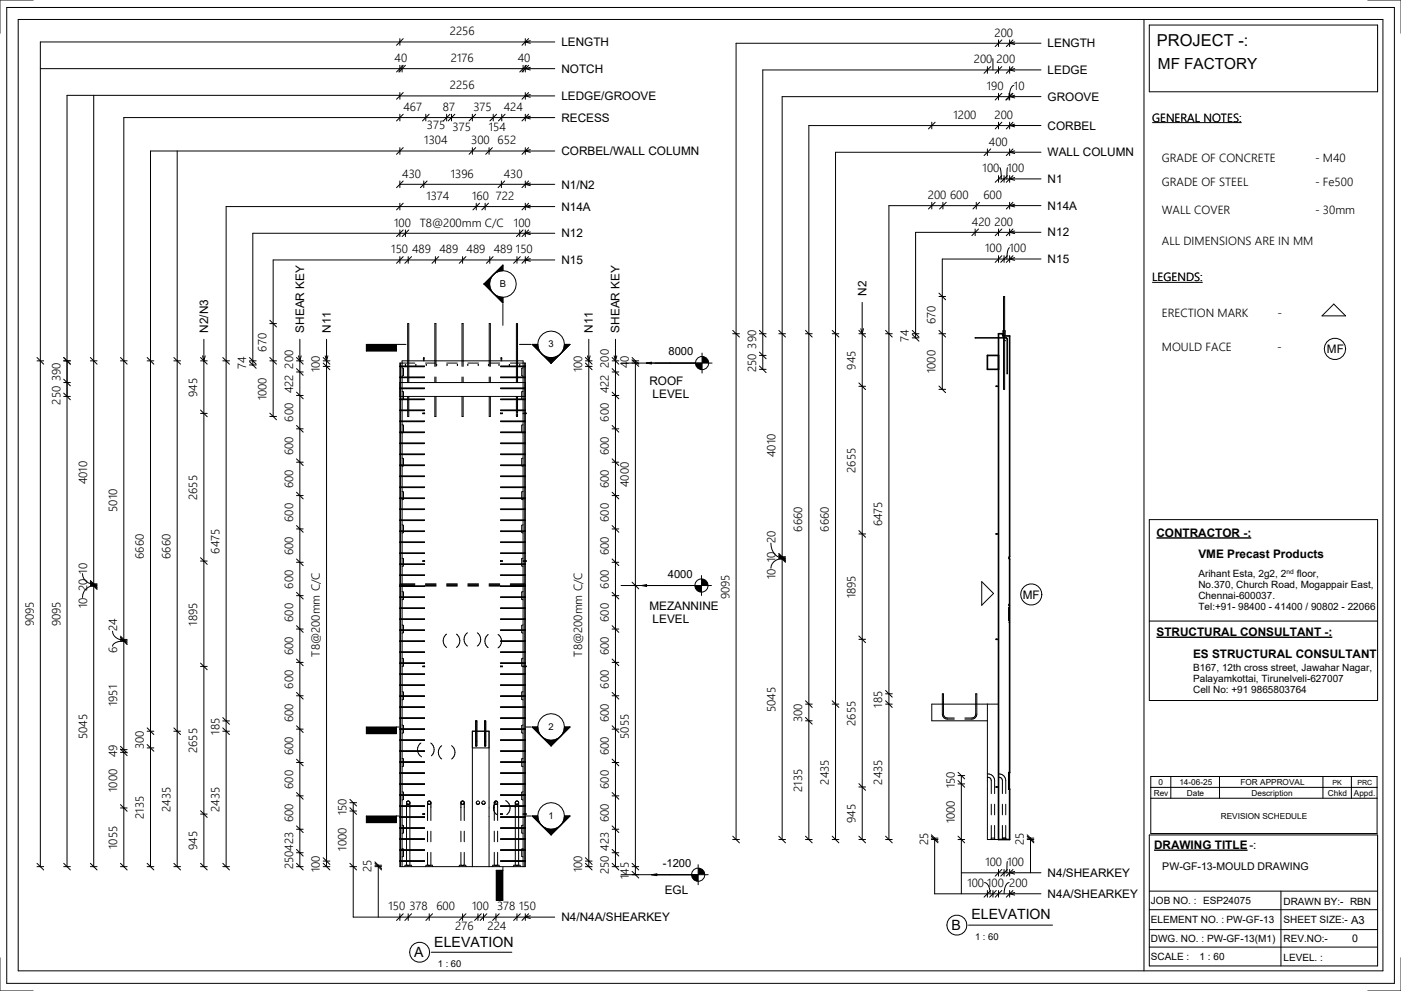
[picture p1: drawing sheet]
<svg xmlns="http://www.w3.org/2000/svg" width="420mm" height="297mm" viewBox="0 0 420 297" stroke-linecap="round" stroke-linejoin="round" font-family="sans-serif">
<g fill="#000">
<path d="M150.8 79.5v1.6l-1 .2-1.8 1zM145.1 85.1l2.9-2.8-.7 .8-.5 2zM145.1 85.1h1.7l.5 2 .7 .9zM148 88l.8 .6 2 .5v1.7zM109.8 103.3h9v2h-9zM159.6 103.3h1.6l.6 2 .6 .8zM165.2 107.3l1.1-.2 1.8-1-2.9 2.8zM162.4 106.1l1.8 1 1 .2v1.6zM169.2 103.3h1.7l-2.8 2.8 .6-.8zM193.8 108.8l1.5-.2v.5zM208.5 108.8h2v2a2 2 0 0 1-2-2zM210.5 106.8a2 2 0 0 1 2 2h-2z"/>
<path d="M109.8 244.6h9v2h-9zM159.6 244.6h1.6l.6 2 .6 .9zM165.2 248.6l2-.5 .9-.6-2.9 2.8zM162.4 247.5l.8 .6 2 .5v1.7zM169.2 244.6h1.7l-2.8 2.9 .6-.9zM148.8 260.9h2v9h-2z"/>
</g>
<g fill="none" stroke="#000" stroke-width=".3">
<path d="M119.9 11.6v2M119.9 19.6v2M120.6 19.6v2M120.9 11.6l-2 2M120.9 19.6l-2 2M121.6 19.6l-2 2M156.8 19.6v2M157.5 11.6v2M157.5 19.6v2M157.8 19.6l-2 2M158.5 11.6l-2 2M158.5 19.6l-2 2"/>
<path d="M159 12.2l-1.5 .4 1.5 .4M166.3 12.6h-154.2v247.2M299.4 13h-78.7v87.1M12.1 20.6h154.2M28.1 28.6v231.2M119.9 27.8v2M119.9 28.6h-99.8v231.2M119.9 35.3h-82.8v72.9M119.9 28.8h46.4M120.9 27.8l-2 2M157.5 27.8v2M158.5 27.8l-2 2"/>
<path d="M159 20.2l-1.5 .4 1.5 .4M159 28.4l-1.5 .4 1.5 .4M279.4 37.6h-36.9v62.5M296.1 21h-67.4v79.1M299.4 29h-64.9v71.1M53.1 45.3v62.9M119.9 54.3v2M119.9 45.3h-74.8v62.9M119.9 55.3h46.4M120.9 54.3l-2 2M127.1 54.3v2M128.1 54.3l-2 2"/>
<path d="M150.3 54.3v2M151.3 54.3l-2 2M157.5 54.3v2M158.5 54.3l-2 2M159 54.9l-1.5 .4 1.5 .4M296.1 45.6h-45.6v54.5M119.9 68.9v2M119.9 76.9v2M119.9 61.9h-52.1v46.3M120.9 68.9l-2 2M120.9 76.9l-2 2M121.6 68.9v2"/>
<path d="M122.4 76.9v2M122.6 68.9l-2 2M123.4 76.9l-2 2M130.5 76.9v2M131.5 76.9l-2 2M138.7 76.9v2M139.7 76.9l-2 2M146.9 76.9v2M147.9 76.9l-2 2M155 76.9v2M155.8 68.9v2M156 76.9l-2 2"/>
<path d="M156.8 68.9l-2 2M157.5 68.9v2M157.5 76.9v2M158.5 68.9l-2 2M158.5 76.9l-2 2M159 69.5l-1.5 .4 1.5 .4M159 77.5l-1.5 .4 1.5 .4M166.3 69.9h-90.5v39.5M166.3 77.9h-84.4v47M279.4 61.7h-12.9v38.4M292.4 69.7h-17.9v30.4M299.4 77.7h-16.9v11.2"/>
<path d="M80.9 97h2M80.9 96l2 2M145.1 85.1l5.7 5.7v-1.7M145.1 85.1h1.7M146.8 85.1a4 4 0 0 0 4 4M150.8 81.1a4 4 0 0 1 4 4 4 4 0 0 1-4 4M150.8 81.1a4 4 0 0 0-4 4 4 4 0 0 0 4 4M150.8 81.1a4 4 0 0 0-4 4M150.8 81.1v-1.6l-5.7 5.6M150.8 91.1v6.4M300.9 99.2h-.2v1.5M300.9 88.9h.3v27.8h-.3z"/>
<path d="M301.2 99.2h.2v1.5M396.4 94.7l3.5-3.5 3.6 3.5zM11.1 108.2h2M11.1 107.2l2 2M19.1 108.2h2M19.1 114.7h2M19.1 118.9h2M19.1 107.2l2 2M19.1 113.7l2 2M19.1 117.9l2 2M27.1 108.2h2M27.1 107.2l2 2"/>
<path d="M60.1 108.2h2M60.1 107.2l2 2M60.7 106.7l.4 1.5 .4-1.5M61.1 101.7v158.1M74.8 108.2h2M74.8 107.2l2 2M74.8 108.4l2 2M74.8 109.4h2M80.9 108.2h2M80.9 107.2l2 2M88.9 108.2h2M88.9 107.2l2 2"/>
<path d="M88.9 110.5l2 2M88.9 111.5h2M88.9 117.6l2 2M88.9 118.6h2M89.5 106.7l.4 1.5 .4-1.5M89.9 101.7v158.1M96.9 108.2h2M96.9 109.8h2M96.9 107.2l2 2M96.9 108.8l2 2M97.5 106.7l.4 1.5 .4-1.5M97.9 101.7v158.1"/>
<path d="M118.8 103.3v2h-9v-2h11.9M119.9 114.7h37.6M119.9 118.9h37.6M119.9 109.8l.1 .1M119.9 113.1l.1 .1M119.9 116.4l.1 .1M119.9 119.7l.1 .1M120 109.8h7.2l-7.2 .1M120 109.8v.1M120 113.1h7.2l-7.2 .1M120 113.1v.1M120 116.4h7.2l-7.2 .1"/>
<path d="M120 116.4v.1M120 119.7h7.2l-7.2 .1M120 119.7v.1M120 109.8h-.1M120 113.1h-.1M120 116.4h-.1M120 119.7h-.1M120.1 108.8v1M120.1 109.9v3.2M120.1 113.2v3.2M120.1 116.5v3.2M120.1 119.8v3.2"/>
<path d="M120.6 110.3l.4 .1v2.2l-.4 .2M120.6 117.3l.4 .2-.1 2.2M120.6 109.8v-1.6h36.2v1.6M120.6 109.9v3.2M120.6 113.2v3.2M120.6 116.5v3.2M120.6 119.8v3.2M121.6 109.4h.1M122.2 109.8v-12.8h.4v12.8M122.2 109.9v3.2M122.2 113.2v1.5M122.2 118.9v.8"/>
<path d="M122.2 119.8v3.2M122.6 109.9v3.2M122.6 113.2v1.5M122.6 118.9v.8M122.6 119.8v3.2M124.4 108.8h-4.5v151h37.6v-151h-4.5M124.7 109.4h.1M127 107.4h.2M127 108.2v-.9h.2v.9M127.6 108.8h3.1M127.9 109.4h.1M130.4 118.9v6h.3v-6"/>
<path d="M130.4 109.8v-12.8h.3v12.8M130.4 113v1.7M130.7 113v1.7M131 109.4h.1M133.9 108.8h3.2M134.1 109.4h.1M137.2 109.4h.1M138.5 118.9v6h.4v-6M138.5 109.8v-12.8h.4v12.8M138.5 113v1.7M138.9 113v1.7M140.3 109.4h.1"/>
<path d="M140.3 108.8h3.2M143.4 109.4h.1M146.6 109.4h.1M146.7 108.8h3.1M146.7 118.9v6h.3v-6M146.7 109.8v-12.8h.3v12.8M146.7 113v1.7M147 113v1.7M149.7 109.4h.1M150.2 108.2v-.9h.2v.9M150.2 107.4h.2M152.8 109.4h.1"/>
<path d="M154.8 109.8v-12.8h.4v12.8M154.8 109.9v3.2M154.8 113.2v1.5M154.8 118.9v.8M154.8 119.8v3.2M155.2 109.9v3.2M155.2 113.2v1.5M155.2 118.9v.8M155.2 119.8v3.2M155.7 103.3h3.5M155.9 109.4h.1M156.8 109.9v3.2"/>
<path d="M156.8 113.2v3.2M156.8 116.5v3.2M156.8 119.8v3.2M156.8 110.3l-.4 .1v2.2l.4 .2M156.8 117.3l-.4 .2 .1 2.2M157.3 108.8v1M157.3 109.9v3.2M157.3 113.2v3.2M157.3 116.5v3.2M157.3 119.8v3.2M157.4 109.8h-7.2l7.2 .1M157.4 109.8v.1"/>
<path d="M157.4 109.8h.1M157.4 113.1h-7.2l7.2 .1M157.4 113.1v.1M157.4 113.1h.1M157.4 116.4h-7.2l7.2 .1M157.4 116.4v.1M157.4 116.4h.1M157.4 119.7h-7.2l7.2 .1M157.4 119.7v.1M157.4 119.7h.1M157.5 109.9h-.1M157.5 113.2h-.1"/>
<path d="M157.5 116.5h-.1M157.5 119.8h-.1M157.5 109.9h.1M157.5 113.2h.1M157.5 116.5h.1M157.5 119.8h.1M161.2 103.3a4 4 0 0 1 4-4 4 4 0 0 1 4 4M161.2 103.3a4 4 0 0 0 4 4 4 4 0 0 0 4-4M161.2 103.3a4 4 0 0 0 4 4M161.2 103.3h-1.6l5.6 5.6M165.2 107.3v1.6M169.2 103.3a4 4 0 0 1-4 4"/>
<path d="M169.2 103.3h1.7l-5.7 5.6M175.5 108.2h2M175.5 109.8h2M175.5 107.2l2 2M175.5 108.8l2 2M176.1 106.7l.4 1.5 .4-1.5M176.5 101.7v158.1M183.5 108.2h2M183.5 111.5h2M183.5 118.6h2M183.5 107.2l2 2M183.5 110.5l2 2"/>
<path d="M183.5 117.6l2 2M184.1 106.7l.4 1.5 .4-1.5M184.5 101.7v158.1M186.2 108.8h27.3M193.8 108.8l1.5-.2v.5zM210.5 105.8v6M292.4 101.2l9.5 .1 .2 10.8-.3-10.7zM298.7 115.7v.2M299.4 115.7h-.8v.2h.8M301.2 102.1h.2l-.2 .1M60.1 122.9l2 2M60.1 123.9h2"/>
<path d="M80.9 124.9h2M80.9 123.9l2 2M88.9 127.6l2 2M88.9 128.6h2M88.9 137.6l2 2M88.9 138.6h2M119.9 123l.1 .1M119.9 126.3l.1 .1M119.9 129.6l.1 .1M119.9 132.9l.1 .1M119.9 136.2l.1 .1M119.9 139.4l.1 .2"/>
<path d="M120 123h7.2l-7.2 .1M120 123v.1M120 126.3h7.2l-7.2 .1M120 126.3v.1M120 129.6h7.2l-7.2 .1M120 129.6v.1M120 132.8h7.2l-7.2 .2M120 132.8v.2M120 136.1h7.2l-7.2 .2M120 136.1v.2M120 139.4h7.2l-7.2 .2M120 139.4v.2"/>
<path d="M120 123h-.1M120 126.3h-.1M120 129.6h-.1M120 132.8l-.1 .1M120 136.1h-.1M120 139.4h-.1M120.1 123.1v3.2M120.1 126.4v3.2M120.1 129.7v3.1M120.1 133v3.1M120.1 136.3v3.1M120.1 139.6v3.1"/>
<path d="M120.6 127.3l.4 .2v2.1M120.6 137.3l.4 .2v1.9M120.6 123.1v3.2M120.6 126.4v3.2M120.6 129.7v3.1M120.6 133v3.1M120.6 136.3v3.1M120.6 139.6v3.1M120.9 129.7l-.3 .1M121 139.6l-.4 .2M122.2 123.1v1.8h.4v-1.8M126.8 123.9l.5 .1h-.5z"/>
<path d="M150.1 123.9h.5v.1h-.5zM150.1 123.9v.1M150.5 123.9v.1M154.8 124v.9h.4v-.9M154.8 123.1v.8M155.2 123.1v.8M156.4 139.6l.4 .2M156.5 129.7l.3 .1M156.8 123.1v3.2M156.8 126.4v3.2M156.8 129.7v3.1M156.8 133v3.1"/>
<path d="M156.8 136.3v3.1M156.8 139.6v3.1M156.8 127.3l-.4 .2v2.1M156.8 137.3l-.4 .2v1.9M156.8 123.9h1v.1h-1M157.3 123.1v3.2M157.3 126.4v3.2M157.3 129.7v3.1M157.3 133v3.1M157.3 136.3v3.1M157.3 139.6v3.1M157.4 123h-7.2l7.2 .1"/>
<path d="M157.4 123v.1M157.4 123h.1M157.4 126.3h-7.2l7.2 .1M157.4 126.3v.1M157.4 129.6h-7.2l7.2 .1M157.4 129.6v.1M157.4 132.8h-7.2l7.2 .2M157.4 132.8v.2M157.4 136.1h-7.2l7.2 .2M157.4 136.1v.2M157.4 139.4h-7.2l7.2 .2M157.4 139.4v.2"/>
<path d="M157.5 123.1h-.1M157.5 123h.1M157.7 123.9v.1M183.5 128.6h2M183.5 138.6h2M183.5 127.6l2 2M183.5 137.6l2 2M88.9 147.6l2 2M88.9 148.6h2M88.9 157.6l2 2M88.9 158.6h2M119.9 146l.1 .2"/>
<path d="M119.9 149.3l.1 .2M119.9 152.6l.1 .2M119.9 155.9l.1 .2M119.9 159.2l.1 .1M119.9 142.7l.1 .2M120 142.7h7.2l-7.2 .2M120 142.7v.2M120 146h7.2l-7.2 .2M120 146v.2M120 149.3h7.2l-7.2 .2M120 149.3v.2M120 152.6h7.2l-7.2 .2"/>
<path d="M120 152.6v.2M120 155.9h7.2l-7.2 .2M120 155.9v.2M120 159.2h7.2l-7.2 .1M120 159.2v.1M120 142.7h-.1M120 146h-.1M120 149.3h-.1M120 152.6h-.1M120 155.9h-.1M120 159.2h-.1M120.1 142.9v3.1"/>
<path d="M120.1 146.2v3.1M120.1 149.5v3.1M120.1 152.8v3.1M120.1 156.1v3.1M120.1 159.3v3.2M120.6 147.3l.4 .2v1.8M120.6 157.3l.4 .2v1.7M120.6 142.9v3.1M120.6 146.2v3.1M120.6 149.5v3.1M120.6 152.8v3.1M120.6 156.1v3.1"/>
<path d="M120.6 159.3v3.2M121 149.5l-.4 .3M121 159.3v.4l-.4 .1M156.4 149.5l.4 .3M156.4 159.3v.4l.4 .1M156.8 142.9v3.1M156.8 146.2v3.1M156.8 149.5v3.1M156.8 152.8v3.1M156.8 156.1v3.1M156.8 159.3v3.2M156.8 147.3l-.4 .2v1.8"/>
<path d="M156.8 157.3l-.4 .2v1.7M157.3 142.9v3.1M157.3 146.2v3.1M157.3 149.5v3.1M157.3 152.8v3.1M157.3 156.1v3.1M157.3 159.3v3.2M157.4 142.7h-7.2l7.2 .2M157.4 142.7v.2M157.4 146h-7.2l7.2 .2M157.4 146v.2M157.4 149.3h-7.2l7.2 .2"/>
<path d="M157.4 149.3v.2M157.4 152.6h-7.2l7.2 .2M157.4 152.6v.2M157.4 155.9h-7.2l7.2 .2M157.4 155.9v.2M157.4 159.2h-7.2l7.2 .1M157.4 159.2v.1M183.5 148.6h2M183.5 158.6h2M183.5 147.6l2 2M183.5 157.6l2 2M298.7 160v.2"/>
<path d="M299.4 160h-.8v.2h.8M24.7 172a3.3 3.3 0 0 0 3.4 3.1M27.1 175.7h2M27.1 175h2M27.1 175.2h2M27.1 175.5h2M27.1 174l2 2M27.1 174.2l2 2M27.1 174.5l2 2M27.1 174.7l2 2M28.1 175.6a3.4 3.4 0 0 0-3.4 3.5M60.1 167.2l2 2"/>
<path d="M60.1 168.2h2M88.9 167.6l2 2M88.9 168.6h2M88.9 177.6l2 2M88.9 178.6h2M119.9 175.8h.1M119.9 179.1h.1M119.9 162.5l.1 .1M119.9 165.8l.1 .1M119.9 169.1l.1 .1M119.9 172.4l.1 .1M119.9 175.7h.1"/>
<path d="M119.9 179h.1M120 162.5h7.2l-7.2 .1M120 162.5v.1M120 165.8h7.2l-7.2 .1M120 165.8v.1M120 169.1h7.2l-7.2 .1M120 169.1v.1M120 172.4h7.2l-7.2 .1M120 172.4v.1M120 175.7h10.7M120 175.7v.1M120 179h7.2l-7.2 .1"/>
<path d="M120 179v.1M120 162.5h-.1M120 165.8h-.1M120 169.1h-.1M120 172.4h-.1M120 175.7h-.1M120 179h-.1M120.1 162.6v3.2M120.1 165.9v3.2M120.1 169.2v3.2M120.1 172.5v2.5M120.1 175.8v3.2"/>
<path d="M120.1 179.1v3.2M120.1 175h4.3M120.1 175l-.2 .2h4.5M120.6 167.3l.4 .2v1.6M120.6 177.3l.4 .2v1.5M120.6 162.6v3.2M120.6 165.9v3.2M120.6 169.2v3.2M120.6 172.5v3.2M120.6 175.8v3.2M120.6 179.1v3.2M121 169.2v.5l-.4 .1"/>
<path d="M121 179.1v.6l-.4 .1M124.4 175.5h-4.5l.2 .2M126.8 168.1l.5 .2h-.5zM127.2 175.7l-7.2 .1M127.6 175h3.1M127.6 175.2h3.1M127.6 175.5h3.1M133.9 175h3.2M133.9 175.2h3.2M133.9 175.5h3.2M133.9 175.7h3.2M140.3 175h3.2"/>
<path d="M140.3 175.2h3.2M140.3 175.5h3.2M140.3 175.7h3.2M146.7 175h3.1M146.7 175.2h3.1M146.7 175.5h3.1M150.1 168.1h.5v.2h-.5zM150.1 168.1v.2M150.2 175.7l7.2 .1M150.5 168.1v.2M153 175h4.3M153 175.5h4.5l-.2 .2"/>
<path d="M156.4 169.2v.5l.4 .1M156.4 179.1v.6l.4 .1M156.8 162.6v3.2M156.8 165.9v3.2M156.8 169.2v3.2M156.8 172.5v3.2M156.8 175.8v3.2M156.8 179.1v3.2M156.8 167.3l-.4 .2v1.6M156.8 177.3l-.4 .2v1.5M156.8 168.1h1v.2h-1M157.3 162.6v3.2"/>
<path d="M157.3 165.9v3.2M157.3 169.2v3.2M157.3 172.5v2.5M157.3 175.8v3.2M157.3 179.1v3.2M157.3 175l.2 .2h-4.5M157.4 162.5h-7.2l7.2 .1M157.4 162.5v.1M157.4 165.8h-7.2l7.2 .1M157.4 165.8v.1M157.4 169.1h-7.2l7.2 .1M157.4 169.1v.1"/>
<path d="M157.4 172.4h-7.2l7.2 .1M157.4 172.4v.1M157.4 175.7h-10.7M157.4 175.7v.1M157.4 175.7l.1 .1M157.4 179h-7.2l7.2 .1M157.4 179v.1M157.4 179l.1 .1M157.5 175.8h-.1M157.5 179.1h-.1M157.5 175.8h.1M157.5 179.1h.1"/>
<path d="M157.7 168.1v.2M183.5 168.6h2M183.5 178.6h2M183.5 167.6l2 2M183.5 177.6l2 2M186.2 175.5h22.3M294.4 174.4l3.5 3.5-3.5 3.6zM60.1 198.8l2 2M60.1 199.8h2M88.9 187.6l2 2M88.9 188.6h2M88.9 197.6l2 2"/>
<path d="M88.9 198.6h2M119.9 182.3l.1 .1M119.9 185.6l.1 .1M119.9 188.9l.1 .1M119.9 192.2l.1 .1M119.9 182.3h.1M119.9 185.6h.1M119.9 188.9h.1M119.9 192.2h.1M119.9 195.5l.1 .1M119.9 198.8l.1 .1M120 182.3h7.2l-7.2 .1"/>
<path d="M120 182.3v.1M120 185.6h7.2l-7.2 .1M120 185.6v.1M120 188.9h7.2l-7.2 .1M120 188.9v.1M120 192.2h7.2l-7.2 .1M120 192.2v.1M120 195.5h7.2l-7.2 .1M120 195.5v.1M120 198.8h7.2l-7.2 .1M120 198.8v.1M120 182.3h-.1"/>
<path d="M120 185.6h-.1M120 188.9h-.1M120 192.2h-.1M120 195.5h-.1M120 198.8h-.1M120.1 182.4v3.2M120.1 185.7v3.2M120.1 189v3.2M120.1 192.3v3.2M120.1 195.6v3.2M120.1 198.9v3.2M120.6 187.3l.4 .2v1.4"/>
<path d="M120.6 197.3l.4 .2v1.3M120.6 182.4v3.2M120.6 185.7v3.2M120.6 189v3.2M120.6 192.3v3.2M120.6 195.6v3.2M120.6 198.9v3.2M121 189v.7l-.4 .1M121 198.9v.8l-.4 .1M126.8 199.7l.5 .2h-.5zM133.9 190.1a2.45 2.45 0 0 0 0 4M136.9 190.1a2.45 2.45 0 0 1 0 4"/>
<path d="M140.2 189.7a2.45 2.45 0 0 0 0 4M143.1 189.7a2.45 2.45 0 0 1 0 4M146.4 190.2a2.45 2.45 0 0 0 0 4M149.3 190.2a2.38 2.38 0 0 1 1.1 2M150.1 199.7h.5v.2h-.5zM150.1 199.7v.2M150.4 192.3a2.36 2.36 0 0 1-1.1 1.9M150.5 199.7v.2M156.4 189v.7l.4 .1M156.4 198.9v.8l1.4 .2v-.2h-1M156.8 182.4v3.2M156.8 185.7v3.2"/>
<path d="M156.8 189v3.2M156.8 192.3v3.2M156.8 195.6v3.2M156.8 198.9v3.2M156.8 187.3l-.4 .2v1.4M156.8 197.3l-.4 .2v1.3M157.3 182.4v3.2M157.3 185.7v3.2M157.3 189v3.2M157.3 192.3v3.2M157.3 195.6v3.2M157.3 198.9v3.2"/>
<path d="M157.4 182.3h-7.2l7.2 .1M157.4 182.3v.1M157.4 182.3h.1M157.4 185.6h-7.2l7.2 .1M157.4 185.6v.1M157.4 185.6h.1M157.4 188.9h-7.2l7.2 .1M157.4 188.9v.1M157.4 188.9h.1M157.4 192.2h-7.2l7.2 .1M157.4 192.2v.1M157.4 192.2h.1"/>
<path d="M157.4 195.5h-7.2l7.2 .1M157.4 195.5v.1M157.4 195.5h.1M157.4 198.8h-7.2l7.2 .1M157.4 198.8v.1M157.4 198.8h.1M157.5 182.4h-.1M157.5 185.7h-.1M157.5 189h-.1M157.5 192.3h-.1M157.5 195.6h-.1M157.5 198.9h-.1"/>
<path d="M157.5 182.4h.1M157.5 185.7h.1M157.5 189h.1M157.5 192.3h.1M157.5 195.5h.1M157.5 198.8h.1M157.7 199.7v.2M183.5 188.6h2M183.5 198.6h2M183.5 187.6l2 2M183.5 197.6l2 2M298.7 191.6v.1"/>
<path d="M299.4 191.6h-.8v.1h.8M302.5 186.6h.2M302.5 181.1v.5h.2M302.5 182.1v4M88.9 208.6h2M88.9 207.6l2 2M88.9 217.6l2 2M88.9 218.6h2M119.9 202.1l.1 .1M119.9 208.7l.1 .1M119.9 212l.1 .1M119.9 215.2l.1 .2"/>
<path d="M119.9 218.5l.1 .2M120 202.1h7.2l-7.2 .1M120 202.1v.1M120 205.4h7.2l-7.2 .1M120 205.4v.1M120 208.6h7.2l-7.2 .2M120 208.6v.2M120 211.9h7.2l-7.2 .2M120 211.9v.2M120 215.2h7.2l-7.2 .2M120 215.2v.2M120 218.5h7.2l-7.2 .2"/>
<path d="M120 218.5v.2M120 202.1h-.1M120 208.6h-.1M120 211.9h-.1M120 215.2h-.1M120 218.5h-.1M120.1 202.2v3.2M120.1 205.5v3.1M120.1 208.8v3.1M120.1 212.1v3.1M120.1 215.4v3.1M120.1 218.7v3.1"/>
<path d="M120.6 207.3l.4 .2v1.1M120.6 217.3l.4 .2v1M120.6 202.2v3.2M120.6 205.5v3.1M120.6 208.8v3.1M120.6 212.1v3.1M120.6 215.4v3.1M120.6 218.7v3.1M121 208.8v.9l-.4 .1M121 218.7v1l-.4 .1M142.6 216.1h.4v7.5l-.2 .1-.2-.1zM142.6 219.2h-1v40.6"/>
<path d="M143 219.2h2.3M145.3 216.1h.3v7.5l-.1 .1-.2-.1zM145.6 219.2h1v40.6M156.4 208.8v.9l.4 .1M156.4 218.7v1l.4 .1M156.8 202.2v3.2M156.8 205.5v3.1M156.8 208.8v3.1M156.8 212.1v3.1M156.8 215.4v3.1M156.8 218.7v3.1M156.8 207.3l-.4 .2v1.1"/>
<path d="M156.8 217.3l-.4 .2v1M157.3 202.2v3.2M157.3 205.5v3.1M157.3 208.8v3.1M157.3 212.1v3.1M157.3 215.4v3.1M157.3 218.7v3.1M157.4 202.1h-7.2l7.2 .1M157.4 202.1v.1M157.4 202.1h.1M157.4 205.4h-7.2l7.2 .1M157.4 205.4v.1"/>
<path d="M157.4 205.4h.1M157.4 208.6h-7.2l7.2 .2M157.4 208.6v.2M157.4 208.6l.1 .1M157.4 211.9h-7.2l7.2 .2M157.4 211.9v.2M157.4 211.9l.1 .1M157.4 215.2h-7.2l7.2 .2M157.4 215.2v.2M157.4 218.5h-7.2l7.2 .2M157.4 218.5v.2M157.5 202.2h-.1"/>
<path d="M157.5 205.5h-.1M157.5 208.8h-.1M157.5 212.1h-.1M157.5 202.1h.1M157.5 205.4h.1M157.5 208.7h.1M157.5 212h.1M183.5 208.6h2M183.5 218.6h2M183.5 207.6l2 2M183.5 217.6l2 2M286.1 215.3l-2.3-.1-.8-.5-.1-6.7h-.3v6.1l.2 .7 .9 .7 2.4 .1"/>
<path d="M289.3 215.3l2.4-.1 .7-.5 .2-6.7h.3v6.1l-.2 .7-.9 .7-2.5 .1M296.1 211.1v40.6h3.3M299.4 211.1h-20v5h16.7M88.9 227.6l2 2M88.9 228.6h2M88.9 237.6l2 2M88.9 238.6h2M104.9 239.6l2 2M119.9 221.8l.1 .2M119.9 225.1l.1 .2M119.9 228.4l.1 .2M119.9 231.7l.1 .1"/>
<path d="M119.9 235l.1 .1M119.9 238.3l.1 .1M120 221.8h7.2l-7.2 .2M120 221.8v.2M120 225.1h7.2l-7.2 .2M120 225.1v.2M120 228.4h7.2l-7.2 .2M120 228.4v.2M120 231.7h7.2l-7.2 .1M120 231.7v.1M120 235h7.2l-7.2 .1M120 235v.1"/>
<path d="M120 238.3h7.2l-7.2 .1M120 238.3v.1M120 221.8h-.1M120 225.1h-.1M120 228.4h-.1M120 231.7h-.1M120 235h-.1M120 238.3h-.1M120.1 222v3.1M120.1 225.3v3.1M120.1 228.6v3.1M120.1 231.8v3.2"/>
<path d="M120.1 235.1v3.2M120.1 238.4v3.2M120.6 227.3l.4 .2v.9M120.6 237.3l.4 .2v.8M120.6 222v3.1M120.6 225.3v3.1M120.6 228.6v3.1M120.6 231.8v3.2M120.6 235.1v3.2M120.6 238.4v3.2M121 228.6v1.1l-.4 .1M121 238.4v1.3l-.4 .1"/>
<path d="M125.2 225.3l.3 .7 .9 .9M126.2 222.8a2.36 2.36 0 0 0-1 2.3M129.2 222.8a2.46 2.46 0 0 1 .2 3.8M132.5 223.6a2.45 2.45 0 0 0 0 3.9M135.4 223.6a2.45 2.45 0 0 1 0 3.9M141.6 224.2h5M156.4 228.6v1.1l.4 .1M156.4 238.4v1.3l.4 .1M156.8 222v3.1M156.8 225.3v3.1M156.8 228.6v3.1M156.8 231.8v3.2"/>
<path d="M156.8 235.1v3.2M156.8 238.4v3.2M156.8 227.3l-.4 .2v.9M156.8 237.3l-.4 .2v.8M157.3 222v3.1M157.3 225.3v3.1M157.3 228.6v3.1M157.3 231.8v3.2M157.3 235.1v3.2M157.3 238.4v3.2M157.4 221.8h-7.2l7.2 .2M157.4 221.8v.2"/>
<path d="M157.4 225.1h-7.2l7.2 .2M157.4 225.1v.2M157.4 228.4h-7.2l7.2 .2M157.4 228.4v.2M157.4 231.7h-7.2l7.2 .1M157.4 231.7v.1M157.4 235h-7.2l7.2 .1M157.4 235v.1M157.4 238.3h-7.2l7.2 .1M157.4 238.3v.1M183.5 228.6h2M183.5 238.6h2"/>
<path d="M183.5 227.6l2 2M183.5 237.6l2 2M296.1 232h.1a2 2 0 0 1 2 2v3.9M296.1 233h.1a1 1 0 0 1 1 1v3.9M298.7 235.8v.2M299.4 232h.2a2 2 0 0 1 2 2v3.9M299.4 233h.2a1 1 0 0 1 1 1v3.9M299.4 235.8h-.8v.2h.8M302.5 231.6h.1M302.5 236.6h.1M302.5 236.6h.2M302.5 231.6h.2"/>
<path d="M302.7 231.6v5M302.7 231.6h.1M302.7 236.6h.1M11.1 259.8h2M11.1 258.8l2 2M19.1 259.8h2M19.1 258.8l2 2M27.1 259.8h2M27.1 258.8l2 2M60.1 259.8h2M60.1 243.1l2 2M60.1 244.1h2"/>
<path d="M60.1 258.8l2 2M88.9 259.8h2M88.9 247.6l2 2M88.9 248.6h2M88.9 254.6l2 2M88.9 255.6h2M88.9 258.8l2 2M96.9 259.8h2M96.9 257.1l2 2M96.9 258.1h2M96.9 258.8l2 2M104.9 259.8h2"/>
<path d="M104.9 240.6h2M104.9 242.1l2 2M104.9 243.1h2M104.9 258.8l2 2M105.9 240.6v34.3h60.4M112.4 259.4h2M112.4 259.8h2M112.4 258.4l2 2M112.4 258.8l2 2M113.4 259.4v15.5M118.8 244.6v2h-9v-2h9.9M119.9 241.6l.1 .1"/>
<path d="M119.9 244.9l.1 .1M119.9 248.2l.1 .1M119.9 251.5l.1 .1M119.9 254.8l.1 .1M119.9 258.1l.1 .1M120 241.6h7.2l-7.2 .1M120 241.6v.1M120 244.9h7.2l-7.2 .1M120 244.9v.1M120 248.2h7.2l-7.2 .1M120 248.2v.1M120 251.5h7.2l-7.2 .1"/>
<path d="M120 251.5v.1M120 254.8h7.2l-7.2 .1M120 254.8v.1M120 258.1h7.2l-7.2 .1M120 258.1v.1M120 241.6h-.1M120 244.9h-.1M120 248.2h-.1M120 251.5h-.1M120 254.8h-.1M120 258.1h-.1M120.1 241.7v3.2"/>
<path d="M120.1 245v3.2M120.1 248.3v3.2M120.1 251.6v3.2M120.1 254.9v3.2M120.1 258.2v1.6M120.6 247.4l.4 .1v.7M120.6 254.4l.4 .2v.2M120.6 241.7v3.2M120.6 245v3.2M120.6 248.3v3.2M120.6 251.6v3.2M120.6 254.9v3.2"/>
<path d="M120.6 258.2v1.6M121 248.3v1.4l-.4 .2M121 254.9v1.8l-.4 .2M121.9 240.6l.5 .5M121.9 240.6v1M121.9 241.7v3.2M121.9 245v3.2M121.9 248.3v3.2M121.9 251.6v3.2M121.9 254.9v3.2M121.9 258.2v1.2M122 240.4l.1 .7"/>
<path d="M122 240.4h.1M122.1 240.2l-.1 .2M122.2 241.1h.2M122.4 240.1l-.3 .1M122.4 240.1l-.5 .5M122.4 240.1l.5 .5M122.4 240.1l.2 .1M122.4 259.5l-.9-.1-.2 .4M122.5 259.5l.8-.1 .2 .4M122.5 259.5h-.1M122.6 240.2a.5 .5 0 0 1 .3 .6 .5 .5 0 0 1-.5 .3M122.9 240.6l-.5 .5"/>
<path d="M122.9 240.6v1M122.9 241.7v3.2M122.9 245v3.2M122.9 248.3v3.2M122.9 251.6v3.2M122.9 254.9v3.2M122.9 258.2v1.2M126.8 244l.5 .1h-.5zM128.2 240.6l.5 .5M128.2 240.6v5.4M128.2 249.2v3.2M128.2 255.5v3.9"/>
<path d="M128.3 240.4a.5 .5 0 0 0 .4 .7M128.3 240.4h.1M128.4 240.2l-.1 .2M128.6 259.5l-.8-.1-.2 .4M128.6 259.5h.1M128.7 240.1l-.2 .1M128.7 240.1l-.5 .5M128.7 240.1l.5 .5M128.7 240.1l.2 .1M128.8 259.5l.8-.1 .2 .4M128.8 259.5h-.1M129 240.2a.5 .5 0 0 1 .2 .6 .5 .5 0 0 1-.5 .3"/>
<path d="M129.2 240.6l-.5 .5M129.2 240.6v5.4M129.2 249.2v3.2M129.2 255.5v3.9M138.2 240.6l.5 .5M138.2 240.6v5.4M138.2 249.2v3.2M138.2 255.5v3.9M138.3 240.4a.5 .5 0 0 0 .4 .7M138.3 240.4h.1M138.4 240.2l-.1 .2M138.6 259.5l-.8-.1-.2 .4"/>
<path d="M138.6 259.5h.1M138.7 240.1l-.2 .1M138.7 240.1l-.5 .5M138.7 240.1l.5 .5M138.7 259.5l.9-.1 .2 .4M138.7 240.1l.2 .1M139 240.2a.5 .5 0 0 1 .2 .6 .5 .5 0 0 1-.5 .3M139.2 240.6l-.5 .5M139.2 240.6v5.4M139.2 249.2v3.2M139.2 255.5v3.9M142.8 240.6l.5 .5"/>
<path d="M143.8 240.6l-.5 .5M144.5 240.6l.5 .5M145.5 240.6l-.5 .5M148.2 240.6l.5 .5M148.2 240.6v5.4M148.2 249.2v3.2M148.2 255.5v3.9M148.3 240.4l.2 .7M148.3 240.4h.1M148.4 240.2l-.1 .2M148.5 241.1h.2M148.7 240.1l-.2 .1"/>
<path d="M148.7 240.1l-.5 .5M148.7 240.1l.5 .5M148.7 259.5l-.9-.1-.2 .4M148.7 240.1l.2 .1M148.7 240.4a2.46 2.46 0 0 0 .3 3.8M148.8 259.5l.8-.1 .2 .4M148.8 259.5h-.1M149 240.2a.5 .5 0 0 1 .2 .6 .5 .5 0 0 1-.5 .3M149.2 240.6l-.5 .5M149.2 240.6v5.4M149.2 249.2v3.2M149.2 255.5v3.9"/>
<path d="M150.1 244h.5v.1h-.5zM150.1 244v.1M150.5 244v.1M151.7 240l.5 .5 .7 1.1M152.9 241.6h.1M152.9 241.7a2.39 2.39 0 0 1-1 2.5M154.5 240.6l.5 .5M154.5 240.6v1M154.5 241.7v3.2M154.5 245v3.2M154.5 248.3v3.2M154.5 251.6v3.2"/>
<path d="M154.5 254.9v3.2M154.5 258.2v1.2M154.6 240.4a.5 .5 0 0 0 .4 .7M154.6 240.4h.1M154.7 240.2l-.1 .2M155 240.1l-.2 .1M155 240.1l-.5 .5M155 240.1l.5 .5M155 240.1l.2 .1M155.1 259.5l-1-.1-.2 .4M155.1 259.5l.8-.1 .2 .4M155.1 259.5h.1"/>
<path d="M155.3 240.2a.5 .5 0 0 1 .2 .6 .5 .5 0 0 1-.5 .3M155.5 240.6l-.5 .5M155.5 240.6v1M155.5 241.7v3.2M155.5 245v3.2M155.5 248.3v3.2M155.5 251.6v3.2M155.5 254.9v3.2M155.5 258.2v1.2M156.4 248.3v1.4l.4 .2M156.4 254.9v1.8l.4 .2M156.8 241.7v3.2"/>
<path d="M156.8 245v3.2M156.8 248.3v3.2M156.8 251.6v3.2M156.8 254.9v3.2M156.8 258.2v1.6M156.8 247.4l-.4 .1v.7M156.8 254.4l-.4 .2v.2M156.8 244h1v.1h-1M157.3 241.7v3.2M157.3 245v3.2M157.3 248.3v3.2M157.3 251.6v3.2"/>
<path d="M157.3 254.9v3.2M157.3 258.2v1.6M157.4 241.6h-7.2l7.2 .1M157.4 241.6v.1M157.4 244.9h-7.2l7.2 .1M157.4 244.9v.1M157.4 248.2h-7.2l7.2 .1M157.4 248.2v.1M157.4 251.5h-7.2l7.2 .1M157.4 251.5v.1M157.4 254.8h-7.2l7.2 .1M157.4 254.8v.1"/>
<path d="M157.4 258.1h-7.2l7.2 .1M157.4 258.1v.1M157.7 244.6h1.5M157.7 244v.1M161.2 244.6a4 4 0 0 1 4-4 4 4 0 0 1 4 4M161.2 244.6a4 4 0 0 0 4 4 4 4 0 0 0 4-4M161.2 244.6a4 4 0 0 0 4 4M161.2 244.6h-1.6l5.6 5.7M165.2 248.6v1.7M169.2 244.6a4 4 0 0 1-4 4M169.2 244.6h1.7l-5.7 5.7M175.5 259.8h2"/>
<path d="M175.5 258.1h2M175.5 257.1l2 2M175.5 258.8l2 2M183.5 259.8h2M183.5 248.6h2M183.5 255.6h2M183.5 247.6l2 2M183.5 254.6l2 2M183.5 258.8l2 2M280.2 251.7v16.3h15.9M288.3 251.7v16.3M297.1 251.7l.2-.4h.9l.2 .4"/>
<path d="M297.2 241.1v3.2M297.2 247.5v3.9M298.2 241.1v3.2M298.2 247.5v3.9M300.4 251.7l.2-.4h.9l.2 .4M300.6 241.1v3.2M300.6 247.5v3.9M301.6 241.1v3.2M301.6 247.5v3.9M309 251.7v10M119.9 273.9v2M120.9 273.9l-2 2"/>
<path d="M122.4 273.9v2M123.4 273.9l-2 2M128.7 273.9v2M129.7 273.9l-2 2M138.7 273.9v2M139.7 273.9l-2 2M143.3 273.9v2M144.3 273.9l-2 2M145 273.9v2M146 273.9l-2 2M148.7 273.9v2M149.7 273.9l-2 2"/>
<path d="M150.8 260v9.9h-2v-9h2M155 273.9v2M156 273.9l-2 2M157.5 273.9v2M158.5 273.9l-2 2M159 274.5l-1.5 .4 1.5 .4M186.2 262.2h22.3M288.3 261.7h11.1"/>
<circle cx="210.5" cy="108.8" r="2"/>
<circle cx="400.3" cy="104.6" r="3.2"/>
<circle cx="309.2" cy="178.2" r="3.2"/>
<circle cx="143.3" cy="240.6" r=".5"/>
<circle cx="145" cy="240.6" r=".5"/>
</g>
<path d="M299.4 106.6h-3.3v4.1h3.3M300.9 100.7l-.3-.6h-1.2v1.1M301.2 100.7h1.5v66.2l-.1 .2 .1 .5v64h-.2v5h.2v15.1h-3.3v-150.3" fill="none" stroke="#000" stroke-width=".5"/>
<path d="M200.4 103.5h7.4v3.8h-7.4z" fill="#fff"/>
<g fill="none" stroke="#000" stroke-width=".3">
<path d="M192.4 175.5l1.5-.2v.5zM192.4 175.5h20.9M210.3 172.5v6"/>
<circle cx="210.3" cy="175.5" r="2"/>
</g>
<path d="M192.4 175.5l1.5-.2v.5zM208.3 175.5h2v2a2 2 0 0 1-2-2zM210.3 173.5a2 2 0 0 1 2 2h-2z" fill="#000"/>
<path d="M200.3 170.2h7.4v3.8h-7.4z" fill="#fff"/>
<g fill="none" stroke="#000" stroke-width=".3">
<path d="M209.3 259.2v6M195.3 262.2h17M195.4 262.2l1.5-.2v.5z"/>
<circle cx="209.3" cy="262.2" r="2"/>
</g>
<path d="M195.4 262.2l1.5-.2v.5zM207.3 262.2h2v2a2 2 0 0 1-2-2zM209.3 260.2a2 2 0 0 1 2 2h-2z" fill="#000"/>
<path d="M198.7 256.8h8.5v3.9h-8.5z" fill="#fff"/>
<g fill="none" stroke="#000" stroke-width=".3">
<path d="M2 2.2h416.1v292.6h-416.1zM5.5 5.8h409.2v285.3h-409.2zM10 0h-10v10M296.1 20v2M297.1 20l-2 2M297.7 17.6v3.4M299.4 12v2M299.4 20v2M300.4 12l-2 2M300.4 20l-2 2M302.7 12v2M302.7 20v2"/>
<path d="M303.7 12l-2 2M303.7 20l-2 2M304.2 12.6l-1.5 .4 1.5 .4M312.1 13h-12.7M343 5.8v285.3M344.6 7.5h68.5v20h-68.5zM410.1 0h10v10M119.9 34.3v2M119.9 35.3h46.4M120.9 34.3l-2 2M127.7 34.3v2M128.7 34.3l-2 2"/>
<path d="M133.9 34.3v2M134.9 34.3l-2 2M135.4 34.3v2M136.4 34.3l-2 2M141.6 34.3v2M142.6 34.3l-2 2M147.9 34.3v2M148.9 34.3l-2 2M150.4 34.3v2M151.4 34.3l-2 2M157.5 34.3v2M158.5 34.3l-2 2"/>
<path d="M159 34.9l-1.5 .4 1.5 .4M279.4 36.6v2M280.4 36.6l-2 2M299.4 28v2M299.4 36.6v2M299.4 29h3.3M300.4 28l-2 2M300.4 36.6l-2 2M302.6 28v2M302.7 28v2M302.7 36.6v2M302.7 29l1.5 .4"/>
<path d="M302.7 29h9.4M303.6 28l-2 2M303.7 28l-2 2M303.7 36.6l-2 2M304 25.6a3.2 3.2 0 0 0-1.4 3.4M304.2 20.6l-1.5 .4 1.5 .4M304.2 28.6l-1.5 .4M304.2 37.2l-1.5 .4 1.5 .4M312.1 21h-16M312.1 37.6h-32.7M119.9 45.3h46.4M119.9 44.3v2"/>
<path d="M120.9 44.3l-2 2M141.6 44.3v2M142.6 44.3l-2 2M146.6 44.3v2M147.6 44.3l-2 2M157.5 44.3v2M158.5 44.3l-2 2M159 44.9l-1.5 .4 1.5 .4M296.1 44.6v2M297.1 44.6l-2 2M299.4 52.6v2.1M299.8 50.3l.3 1 .1 2.3"/>
<path d="M300.4 52.6l-2 2.1M301.1 52.6v2.1M302.1 52.6l-2 2.1M302.1 50.3l-.2 3.3M302.7 44.6v2M302.7 52.6v2.1M303.7 52.6l-2 2.1M303.7 44.6l-2 2M304.2 53.2l-1.5 .4 1.5 .4M304.2 45.2l-1.5 .4 1.5 .4M312.1 53.6h-12.7M312.1 45.6h-16"/>
<path d="M119.9 60.9v2M119.9 61.9h46.4M120.9 60.9l-2 2M142.8 60.9v2M143.8 60.9l-2 2M145.5 60.9v2M146.5 60.9l-2 2M157.5 60.9v2M158.5 60.9l-2 2M159 61.5l-1.5 .4 1.5 .4M279.4 60.7v2M280.4 60.7l-2 2"/>
<path d="M282.7 60.7v2M283.7 60.7l-2 2M292.4 68.7v2M292.7 60.7v2M293.4 68.7l-2 2M293.7 60.7l-2 2M299.4 68.7v2M299.4 76.7v2M300.4 68.7l-2 2M300.4 76.7l-2 2M301.1 76.7v2M302.1 76.7l-2 2"/>
<path d="M302.7 74.3a4.2 4.2 0 0 0-.8 3.4M302.7 60.7v2M302.7 68.7v2M302.7 76.7v2M303.7 68.7l-2 2M303.7 76.7l-2 2M303.7 60.7l-2 2M304.2 69.2l-1.5 .4 1.5 .4M304.2 77.2l-1.5 .4 1.5 .4M304.2 61.2l-1.5 .4 1.5 .4M312.1 69.6l-19.7 .1M312.1 77.6l-12.7 .1"/>
<path d="M312.1 61.6l-32.7 .1M219.7 99.1l2 2M227.7 99.1l2 2M233.5 99.1l2 2M241.5 99.1l2 2M249.5 99.1l2 2M257.5 99.1l2 2M258.1 98.5l.4 1.5 .4-1.5M258.5 90.7v161M265.5 99.1l2 2M273.5 99.1l2 2M281.5 99.1l2 2"/>
<path d="M281.5 87.9l2 2M281.5 88.9h2M282.5 88.9v27.8M36.1 108.2h2M36.1 107.2l2 2M37.1 108.2v151.6M44.1 108.2h2M44.1 107.2l2 2M45.1 108.2v151.6M52.1 108.2h2M52.1 107.2l2 2M53.1 108.2v151.6"/>
<path d="M66.8 108.2h2M66.8 107.2l2 2M67.8 108.2v151.6M189.5 107.2l2 2M189.5 108.2h2M189.5 107.8l2 2M189.5 108.8h2M190.5 108.2v154M219.7 100.1h2M220.7 100.1v151.6M227.7 100.1h2M227.7 109.7l1 1"/>
<path d="M227.7 110.7h2M227.7 105.6l2 2M227.7 106.6h2M228.7 100.1v10.6M228.7 110.7l1 1M233.5 100.1h2M234.5 100.1v151.6M241.5 100.1h2M242.5 100.1v151.6M249.5 100.1h2M250.5 100.1v151.6M257.5 100.1h2"/>
<path d="M257.5 114.8l2 2M257.5 115.8h2M265.5 100.1h2M266.5 100.1v151.6M273.5 100.1h2M273.5 100.3l2 2M273.5 101.3h2M274.5 100.1v1.2M281.5 100.1h2M281.5 115.7l2 2M281.5 116.7h2M257.5 159.1l2 2"/>
<path d="M344.6 155.8h68.5v54.2h-68.5zM189.5 174.5l2 2M189.5 175.5h2M231.1 162.8a4.1 4.1 0 0 0 3.4 4.4M233.5 166.6l2 2M233.5 167.6h2M233.5 166.4l2 2M233.5 167.4h2M233.5 166.1l2 2M233.5 167.1h2M233.5 165.9l2 2M233.5 166.9h2"/>
<path d="M234.5 167.5a3.2 3.2 0 0 0-3.4 2.8M257.5 160.1h2M33.7 189.2a3.1 3.1 0 0 0 3.4 2.7M36.1 190.7l2 2M36.1 191.7h2M36.1 191.1l2 2M36.1 192.1h2M36.1 191.2l2 2M36.1 192.2h2M37.1 192.2a3.1 3.1 0 0 0-3.4 1.5M257.5 191.7h2M257.5 190.7l2 2"/>
<path d="M344.6 186.2h68.5M44.1 219.2h2M44.1 218.2l2 2M52.1 219.2h2M52.1 218.2l2 2M66.8 215.1l2 2M66.8 216.1h2M66.8 218.2l2 2M66.8 219.2h2M118.8 218v2h-9v-2h9.9M157.7 218h1.5M161.2 218a4 4 0 0 1 4-4 4 4 0 0 1 4 4"/>
<path d="M161.2 218a4 4 0 0 0 4 4 4 4 0 0 0 4-4M161.2 218a4 4 0 0 0 4 4M161.2 218h-1.6l5.6 5.6M169.2 218a4 4 0 0 1-4 4M169.2 218h1.7l-5.7 5.6M241.5 216.1h2M241.5 211.1h2M241.5 215.1l2 2M241.5 210.1l2 2M249.5 211.1h2M249.5 210.1l2 2M265.5 210.1l2 2"/>
<path d="M265.5 211.1h2M265.5 207l2 2M265.5 208h2M36.1 223.7l2 2M36.1 224.7h2M36.1 224.6l2 2M36.1 225.6h2M44.1 223.2l2 2M44.1 224.2h2M165.2 222v1.6M257.5 234.9l2 2M257.5 235.9h2"/>
<path d="M287.3 231.5l2 2M287.3 232.5h2M287.3 234l2 2M287.3 235h2M288.3 232.5v19.2M36.1 259.8h2M36.1 241.2l2 2M36.1 242.2h2M36.1 258.8l2 2M44.1 259.8h2M44.1 258.8l2 2M52.1 259.8h2"/>
<path d="M52.1 258.8l2 2M66.8 259.8h2M66.8 258.8l2 2M189.5 258.8l2 2M189.5 259.8h2M219.7 250.7l2 2M219.7 251.7h2M233.5 251.7h2M233.5 250.7l2 2M241.5 251.7h2M241.5 250.7l2 2M249.5 251.7h2"/>
<path d="M249.5 250.7l2 2M257.5 251.7h2M257.5 250.7l2 2M265.5 251.7h2M265.5 250.7l2 2M279.2 251.7h2M279.2 251.3h2M279.2 250.3l2 2M279.2 250.7l2 2M280.2 251.3v.4M287.3 251.7h2M287.3 250.7l2 2"/>
<path d="M302 258.3l-.1 3.4M308 251.7h2M308 250.3l2 2M308 251.3h2M308 250.7l2 2M309 251.3v.4M344.6 250.3h68.5v39.3h-68.5zM189.5 261.2l2 2M189.5 262.2h2M295.2 264.6a3 3 0 0 1 1.7 3.4M296.1 267v2M297.1 267l-2 2"/>
<path d="M297.7 267v2M298.7 267l-2 2M299.4 260.7v2M299.4 267v2M300.4 260.7l-2 2M300.4 267l-2 2M301.1 260.7v2M302.1 260.7l-2 2M302.6 264.6a3.1 3.1 0 0 0-1.5 3.4M302.7 260.7v2M302.7 267v2M303.7 260.7l-2 2"/>
<path d="M303.7 267l-2 2M304.2 261.2l-1.5 .4 1.5 .4M304.2 267.5l-1.5 .4 1.5 .5M312.1 261.6l-12.7 .1M312.1 267.9l-16 .1M344.6 272.7h68.5M344.6 267.2h68.5M344.6 278.7h68.5M384.1 267.2v22.4M0 287.1v10h10M344.6 283.9h68.5M420.1 287.1v10h-10"/>
</g>
<path d="M109.8 218h9v2h-9zM159.6 218h1.6l.6 2 .6 .8zM169.2 218h1.7l-2.8 2.8 .6-.8zM165.2 222l2-.6 .9-.6-2.9 2.8zM162.4 220.8l.8 .6 2 .6v1.6z" fill="#000"/>
<g fill="#fff">
<path d="M346.9 9.5h27.5v5.4h-27.5z"/>
<path d="M405.1 273.8h4.1v3.9h-4.1z"/>
<path d="M346.8 187.4h51.8v4.1h-51.8z"/>
<path d="M357.7 193.9h54.2v4.1h-54.2z"/>
<path d="M346 251.2h27.6v4.2h-27.6z"/>
<path d="M373.6 251.2h1v4.2h-1z"/>
<path d="M374.6 251.2h2.2v4.2h-2.2z"/>
<path d="M346.8 157.6h27.9v4.1h-27.9z"/>
<path d="M359.3 164.1h37.3v4.1h-37.3z"/>
<path d="M359.7 285.1h7.5v3.3h-7.5z"/>
<path d="M405.5 279.4h1.7v3.7h-1.7z"/>
<path d="M367.7 274.1h14.3v3.3h-14.3z"/>
<path d="M347.2 16.6h29.6v5.1h-29.6z"/>
<path d="M348.5 258h44.2v3.6h-44.2z"/>
<path d="M361.9 279.8h20.4v3.3h-20.4z"/>
<path d="M404.8 268.8h6.2v3.3h-6.2z"/>
<path d="M360.7 268.5h14.3v3.3h-14.3z"/>
</g>
<path d="M346.8 161.3h28.4M346.8 191h52.7M346 254.9h28.1" fill="none" stroke="#000" stroke-width=".41"/>
<g fill="none" stroke="#000" stroke-width=".3">
<path d="M345.5 36.8h26.8M345.5 84.7h15.1M345 232.8h67.9v17.1h-67.9zM345 236h67.9M345 239.3h67.9M351.1 232.8v6.5M365.7 232.8v6.5M396.7 232.8v6.5M405.2 232.8v6.5M290.4 277.3h25.2M129.3 285.5h24.2"/>
<circle cx="286.9" cy="277.3" r="3"/>
<circle cx="125.8" cy="285.5" r="3"/>
</g>
<text font-size="4.9" x="346.9" y="13.9">PROJECT -:</text>
<text font-size="4.6" x="347.2" y="20.7">MF FACTORY</text>
<g font-size="4.2">
<text x="291.3" y="275.6">ELEVATION</text>
<text x="285.3" y="278.8">B</text>
<text x="124.2" y="286.9">A</text>
<text x="130.2" y="283.8">ELEVATION</text>
</g>
<g font-size="3.5">
<text x="134.9" y="10.6">2256</text>
<text x="298.2" y="11">200</text>
<text x="168.3" y="13.8">LENGTH</text>
<text x="314.1" y="14.2">LENGTH</text>
<text x="118.3" y="18.6">40</text>
<text x="135.2" y="18.6">2176</text>
<text x="155.2" y="18.6">40</text>
<text x="168.3" y="21.8">NOTCH</text>
<text x="292" y="19">200</text>
<text x="298.8" y="19">200</text>
<text x="314.1" y="22.2">LEDGE</text>
<text x="134.9" y="26.8">2256</text>
<text x="295.9" y="27">190</text>
<text x="304" y="27">10</text>
<text x="121" y="33.3">467</text>
<text x="132.8" y="33.3">87</text>
<text x="141.9" y="33.3">375</text>
<text x="151.1" y="33.3">424</text>
<text x="168.3" y="30">LEDGE/GROOVE</text>
<text x="285.9" y="35.7">1200</text>
<text x="298.2" y="35.7">200</text>
<text x="314.1" y="30.2">GROOVE</text>
<text x="128" y="38.7">375</text>
<text x="135.7" y="39.2">375</text>
<text x="146.6" y="39.2">154</text>
<text x="168.3" y="36.5">RECESS</text>
<text x="314.1" y="38.9">CORBEL</text>
<text x="345.5" y="36.4">GENERAL NOTES:</text>
<text x="127.2" y="43.3">1304</text>
<text x="141.3" y="43.3">300</text>
<text x="149.2" y="43.3">652</text>
<text x="168.3" y="46.5">CORBEL/WALL COLUMN</text>
<text x="296.5" y="43.7">400</text>
<text x="314.1" y="46.9">WALL COLUMN</text>
<text x="120.6" y="53.3">430</text>
<text x="135.2" y="53.3">1396</text>
<text x="151" y="53.3">430</text>
<text x="294.6" y="51.7">100</text>
<text x="302.1" y="51.7">100</text>
<text x="348.4" y="48.6">GRADE OF CONCRETE</text>
<text x="394.3" y="48.6">- M40</text>
<text x="127.8" y="59.9">1374</text>
<text x="141.6" y="59.9">160</text>
<text x="148.7" y="59.9">722</text>
<text x="168.3" y="56.5">N1/N2</text>
<text x="278.2" y="59.7">200</text>
<text x="284.9" y="59.7">600</text>
<text x="294.9" y="59.7">600</text>
<text x="314.1" y="54.9">N1</text>
<text x="348.4" y="55.8">GRADE OF STEEL</text>
<text x="394.3" y="55.8">- Fe500</text>
<text x="168.3" y="63.2">N14A</text>
<text x="314.1" y="62.9">N14A</text>
<text x="348.4" y="64.3">WALL COVER</text>
<text x="394.3" y="64.3">- 30mm</text>
<text x="118.2" y="67.9">100</text>
<text x="125.9" y="67.9">T8@200mm C/C</text>
<text x="154.1" y="67.9">100</text>
<text x="168.3" y="71.2">N12</text>
<text x="291.4" y="67.7">420</text>
<text x="298.2" y="67.7">200</text>
<text x="314.1" y="70.9">N12</text>
<text x="117.3" y="75.9">150</text>
<text x="123.6" y="75.9">489</text>
<text x="131.7" y="75.9">489</text>
<text x="139.9" y="75.9">489</text>
<text x="148" y="75.9">489</text>
<text x="154.7" y="75.9">150</text>
<text x="295.4" y="75.7">100</text>
<text x="302.7" y="75.7">100</text>
<text x="348.4" y="73.5">ALL DIMENSIONS ARE IN MM</text>
<text x="168.3" y="79.2">N15</text>
<text x="314.1" y="78.9">N15</text>
<text x="259.8" y="88.7" transform="rotate(-90 259.8 88.7)">N2</text>
<text x="345.5" y="84.3">LEGENDS:</text>
<text x="348.4" y="95.1">ERECTION MARK</text>
<text x="383" y="95.1">-</text>
<text x="62.4" y="99.7" transform="rotate(-90 62.4 99.7)">N2/N3</text>
<text x="91.2" y="99.7" transform="rotate(-90 91.2 99.7)">SHEAR KEY</text>
<text x="99.2" y="99.7" transform="rotate(-90 99.2 99.7)">N11</text>
<text x="177.8" y="99.7" transform="rotate(-90 177.8 99.7)">N11</text>
<text x="185.8" y="99.7" transform="rotate(-90 185.8 99.7)">SHEAR KEY</text>
<text x="280.5" y="97.3" transform="rotate(-90 280.5 97.3)">670</text>
<text x="79.9" y="105.4" transform="rotate(-90 79.9 105.4)">670</text>
<text x="226.7" y="104.5" transform="rotate(-90 226.7 104.5)">390</text>
<text x="272.5" y="102.6" transform="rotate(-90 272.5 102.6)">74</text>
<text x="348.4" y="105.3">MOULD FACE</text>
<text x="382.9" y="105.3">-</text>
<text x="397.9" y="106">MF</text>
<text x="73.8" y="110.7" transform="rotate(-90 73.8 110.7)">74</text>
<text x="87.9" y="110.5" transform="rotate(-90 87.9 110.5)">200</text>
<text x="95.9" y="111.6" transform="rotate(-90 95.9 111.6)">100</text>
<text x="174.5" y="111.6" transform="rotate(-90 174.5 111.6)">100</text>
<text x="182.5" y="110.3" transform="rotate(-90 182.5 110.3)">200</text>
<text x="188.5" y="110.4" transform="rotate(-90 188.5 110.4)">40</text>
<text x="226.7" y="111.5" transform="rotate(-90 226.7 111.5)">250</text>
<text x="256.5" y="110.8" transform="rotate(-90 256.5 110.8)">945</text>
<text x="280.5" y="111.9" transform="rotate(-90 280.5 111.9)">1000</text>
<text x="18.1" y="114.3" transform="rotate(-90 18.1 114.3)">390</text>
<text x="59.1" y="118.9" transform="rotate(-90 59.1 118.9)">945</text>
<text x="87.9" y="117.9" transform="rotate(-90 87.9 117.9)">422</text>
<text x="182.5" y="117.9" transform="rotate(-90 182.5 117.9)">422</text>
<text x="194.7" y="115.5">ROOF</text>
<text x="195.7" y="119.4">LEVEL</text>
<text x="18.1" y="121.3" transform="rotate(-90 18.1 121.3)">250</text>
<text x="79.9" y="120" transform="rotate(-90 79.9 120)">1000</text>
<text x="87.9" y="126.4" transform="rotate(-90 87.9 126.4)">600</text>
<text x="182.5" y="126.4" transform="rotate(-90 182.5 126.4)">600</text>
<text x="87.9" y="136.4" transform="rotate(-90 87.9 136.4)">600</text>
<text x="182.5" y="136.4" transform="rotate(-90 182.5 136.4)">600</text>
<text x="232.5" y="137" transform="rotate(-90 232.5 137)">4010</text>
<text x="256.5" y="141.8" transform="rotate(-90 256.5 141.8)">2655</text>
<text x="26.1" y="145.2" transform="rotate(-90 26.1 145.2)">4010</text>
<text x="59.1" y="149.9" transform="rotate(-90 59.1 149.9)">2655</text>
<text x="87.9" y="146.4" transform="rotate(-90 87.9 146.4)">600</text>
<text x="182.5" y="146.4" transform="rotate(-90 182.5 146.4)">600</text>
<text x="188.5" y="146" transform="rotate(-90 188.5 146)">4000</text>
<text x="35.1" y="153.5" transform="rotate(-90 35.1 153.5)">5010</text>
<text x="87.9" y="156.4" transform="rotate(-90 87.9 156.4)">600</text>
<text x="182.5" y="156.4" transform="rotate(-90 182.5 156.4)">600</text>
<text x="240.5" y="159.4" transform="rotate(-90 240.5 159.4)">6660</text>
<text x="248.5" y="159.4" transform="rotate(-90 248.5 159.4)">6660</text>
<text x="264.5" y="157.8" transform="rotate(-90 264.5 157.8)">6475</text>
<text x="346.8" y="160.9">CONTRACTOR -:</text>
<text x="43.1" y="167.5" transform="rotate(-90 43.1 167.5)">6660</text>
<text x="51.1" y="167.5" transform="rotate(-90 51.1 167.5)">6660</text>
<text x="65.8" y="165.9" transform="rotate(-90 65.8 165.9)">6475</text>
<text x="87.9" y="166.4" transform="rotate(-90 87.9 166.4)">600</text>
<text x="182.5" y="166.4" transform="rotate(-90 182.5 166.4)">600</text>
<text x="232.5" y="162.8" transform="rotate(-90 232.5 162.8)">20</text>
<text x="359.3" y="167.3">VME Precast Products</text>
<text x="26.1" y="172" transform="rotate(-90 26.1 172)">10</text>
<text x="232.5" y="173.6" transform="rotate(-90 232.5 173.6)">10</text>
<text x="232.5" y="168.6" transform="rotate(-90 232.5 168.6)">10</text>
<text x="26.1" y="177.3" transform="rotate(-90 26.1 177.3)">20</text>
<text x="87.9" y="176.4" transform="rotate(-90 87.9 176.4)">600</text>
<text x="182.5" y="176.4" transform="rotate(-90 182.5 176.4)">600</text>
<text x="218.7" y="179.7" transform="rotate(-90 218.7 179.7)">9095</text>
<text x="256.5" y="179.4" transform="rotate(-90 256.5 179.4)">1895</text>
<text x="306.7" y="179.5">MF</text>
<text x="26.1" y="182.4" transform="rotate(-90 26.1 182.4)">10</text>
<text x="194.7" y="182.8">MEZANNINE</text>
<text x="10.1" y="187.8" transform="rotate(-90 10.1 187.8)">9095</text>
<text x="18.1" y="187.8" transform="rotate(-90 18.1 187.8)">9095</text>
<text x="35.1" y="189.2" transform="rotate(-90 35.1 189.2)">24</text>
<text x="59.1" y="187.5" transform="rotate(-90 59.1 187.5)">1895</text>
<text x="87.9" y="186.4" transform="rotate(-90 87.9 186.4)">600</text>
<text x="182.5" y="186.4" transform="rotate(-90 182.5 186.4)">600</text>
<text x="195.7" y="186.8">LEVEL</text>
<text x="346.8" y="190.7">STRUCTURAL CONSULTANT -:</text>
<text x="35.1" y="195.6" transform="rotate(-90 35.1 195.6)">6</text>
<text x="87.9" y="196.4" transform="rotate(-90 87.9 196.4)">600</text>
<text x="95.9" y="196.8" transform="rotate(-90 95.9 196.8)">T8@200mm C/C</text>
<text x="174.5" y="196.8" transform="rotate(-90 174.5 196.8)">T8@200mm C/C</text>
<text x="182.5" y="196.4" transform="rotate(-90 182.5 196.4)">600</text>
<text x="357.7" y="197.1">ES STRUCTURAL CONSULTANT</text>
<text x="87.9" y="206.4" transform="rotate(-90 87.9 206.4)">600</text>
<text x="182.5" y="206.4" transform="rotate(-90 182.5 206.4)">600</text>
<text x="35.1" y="211.7" transform="rotate(-90 35.1 211.7)">1951</text>
<text x="232.5" y="213.5" transform="rotate(-90 232.5 213.5)">5045</text>
<text x="264.5" y="212.1" transform="rotate(-90 264.5 212.1)">185</text>
<text x="26.1" y="221.6" transform="rotate(-90 26.1 221.6)">5045</text>
<text x="65.8" y="220.2" transform="rotate(-90 65.8 220.2)">185</text>
<text x="87.9" y="216.4" transform="rotate(-90 87.9 216.4)">600</text>
<text x="182.5" y="216.4" transform="rotate(-90 182.5 216.4)">600</text>
<text x="188.5" y="221.5" transform="rotate(-90 188.5 221.5)">5055</text>
<text x="240.5" y="216.4" transform="rotate(-90 240.5 216.4)">300</text>
<text x="256.5" y="217.6" transform="rotate(-90 256.5 217.6)">2655</text>
<text x="35.1" y="227.1" transform="rotate(-90 35.1 227.1)">49</text>
<text x="43.1" y="224.6" transform="rotate(-90 43.1 224.6)">300</text>
<text x="59.1" y="225.7" transform="rotate(-90 59.1 225.7)">2655</text>
<text x="87.9" y="226.5" transform="rotate(-90 87.9 226.5)">600</text>
<text x="182.5" y="226.5" transform="rotate(-90 182.5 226.5)">600</text>
<text x="35.1" y="237.4" transform="rotate(-90 35.1 237.4)">1000</text>
<text x="87.9" y="236.5" transform="rotate(-90 87.9 236.5)">600</text>
<text x="182.5" y="236.5" transform="rotate(-90 182.5 236.5)">600</text>
<text x="240.5" y="237.4" transform="rotate(-90 240.5 237.4)">2135</text>
<text x="248.5" y="235.2" transform="rotate(-90 248.5 235.2)">2435</text>
<text x="264.5" y="235.2" transform="rotate(-90 264.5 235.2)">2435</text>
<text x="286.3" y="236.3" transform="rotate(-90 286.3 236.3)">150</text>
<text x="43.1" y="245.5" transform="rotate(-90 43.1 245.5)">2135</text>
<text x="51.1" y="243.3" transform="rotate(-90 51.1 243.3)">2435</text>
<text x="65.8" y="243.3" transform="rotate(-90 65.8 243.3)">2435</text>
<text x="103.9" y="244.5" transform="rotate(-90 103.9 244.5)">150</text>
<text x="87.9" y="246.5" transform="rotate(-90 87.9 246.5)">600</text>
<text x="182.5" y="246.5" transform="rotate(-90 182.5 246.5)">600</text>
<text x="256.5" y="246.7" transform="rotate(-90 256.5 246.7)">945</text>
<text x="286.3" y="246.9" transform="rotate(-90 286.3 246.9)">1000</text>
<text x="35.1" y="254.5" transform="rotate(-90 35.1 254.5)">1055</text>
<text x="59.1" y="254.8" transform="rotate(-90 59.1 254.8)">945</text>
<text x="103.9" y="255" transform="rotate(-90 103.9 255)">1000</text>
<text x="182.5" y="255" transform="rotate(-90 182.5 255)">423</text>
<text x="278.3" y="253.4" transform="rotate(-90 278.3 253.4)">25</text>
<text x="307" y="253.4" transform="rotate(-90 307 253.4)">25</text>
<text x="346" y="254.5">DRAWING TITLE</text>
<text x="374.6" y="254.5">-:</text>
<text x="87.9" y="260.6" transform="rotate(-90 87.9 260.6)">250423</text>
<text x="95.9" y="261.6" transform="rotate(-90 95.9 261.6)">100</text>
<text x="111.4" y="261.5" transform="rotate(-90 111.4 261.5)">25</text>
<text x="174.5" y="261.6" transform="rotate(-90 174.5 261.6)">100</text>
<text x="182.5" y="262" transform="rotate(-90 182.5 262)">250</text>
<text x="188.5" y="263.6" transform="rotate(-90 188.5 263.6)">145</text>
<text x="295.5" y="259.7">100</text>
<text x="302" y="259.7">100</text>
<text x="314.1" y="262.9">N4/SHEARKEY</text>
<text x="199.3" y="268">EGL</text>
<text x="290" y="266">100</text>
<text x="296" y="266">100</text>
<text x="302.6" y="266">200</text>
<text x="314.1" y="269.2">N4A/SHEARKEY</text>
<text x="116.5" y="273">150</text>
<text x="122.7" y="273">378</text>
<text x="130.8" y="273">600</text>
<text x="141.6" y="273">100</text>
<text x="149" y="273">378</text>
<text x="155.6" y="273">150</text>
<text x="136.5" y="278.7">276</text>
<text x="146.2" y="278.7">224</text>
<text x="168.3" y="276.2">N4/N4A/SHEARKEY</text>
</g>
<g font-size="3.4">
<text x="200.4" y="106.6">8000</text>
<text x="200.3" y="173.3">4000</text>
<text x="198.7" y="260">-1200</text>
<text x="405.1" y="276.9">A3</text>
</g>
<g font-size="3.2">
<text x="348.5" y="260.9">PW-GF-13-MOULD DRAWING</text>
<text x="405.5" y="282.4">0</text>
</g>
<g font-size="3">
<text x="359.3" y="172.9">Arihant Esta, 2g2, 2</text>
<text x="388.8" y="172.9">floor,</text>
<text x="359.3" y="176.2">No.370, Church Road, Mogappair East,</text>
<text x="359.3" y="179.5">Chennai-600037.</text>
<text x="359.3" y="182.8">Tel:+91- 98400 - 41400 / 90802 - 22066</text>
<text x="357.7" y="201.1">B167, 12th cross street, Jawahar Nagar,</text>
<text x="357.7" y="204.4">Palayamkottai, Tirunelveli-627007</text>
<text x="357.7" y="207.8">Cell No: +91 9865803764</text>
<text x="345.1" y="270.9">JOB NO. :</text>
<text x="360.7" y="271.1">ESP24075</text>
<text x="384.8" y="271.4">DRAWN BY:-</text>
<text x="404.8" y="271.4">RBN</text>
<text x="345.1" y="276.8">ELEMENT NO. :</text>
<text x="367.7" y="276.8">PW-GF-13</text>
<text x="384.8" y="276.8">SHEET SIZE:-</text>
<text x="345.1" y="282.4">DWG. NO. :</text>
<text x="345.1" y="287.7">SCALE :</text>
<text x="359.7" y="287.7">1 : 60</text>
<text x="361.9" y="282.4">PW-GF-13(M1)</text>
<text x="384.8" y="282.4">REV.NO:-</text>
<text x="384.8" y="288">LEVEL. :</text>
</g>
<g font-size="2.8">
<text x="149.9" y="86.1">B</text>
<text x="164.5" y="104.2">3</text>
<text x="164.5" y="218.9">2</text>
<text x="164.5" y="245.6">1</text>
<text x="292.4" y="281.8">1 : 60</text>
<text x="131.3" y="289.9">1 : 60</text>
</g>
<g font-size="2.5">
<text x="345.9" y="238.6">Rev</text>
<text x="347.4" y="235.3">0</text>
<text x="353.6" y="235.3">14-06-25</text>
<text x="355.9" y="238.6">Date</text>
<text x="372" y="235.3">FOR APPROVAL</text>
<text x="375.3" y="238.6">Description</text>
<text x="398.2" y="238.6">Chkd</text>
<text x="406" y="238.6">Appd.</text>
<text x="366" y="245.4">REVISION SCHEDULE</text>
</g>
<g font-size="2.1">
<text x="399.5" y="235.2">PK</text>
<text x="407" y="235.2">PRC</text>
</g>
<text font-size="2" x="385.7" y="172">nd</text>
</svg>
